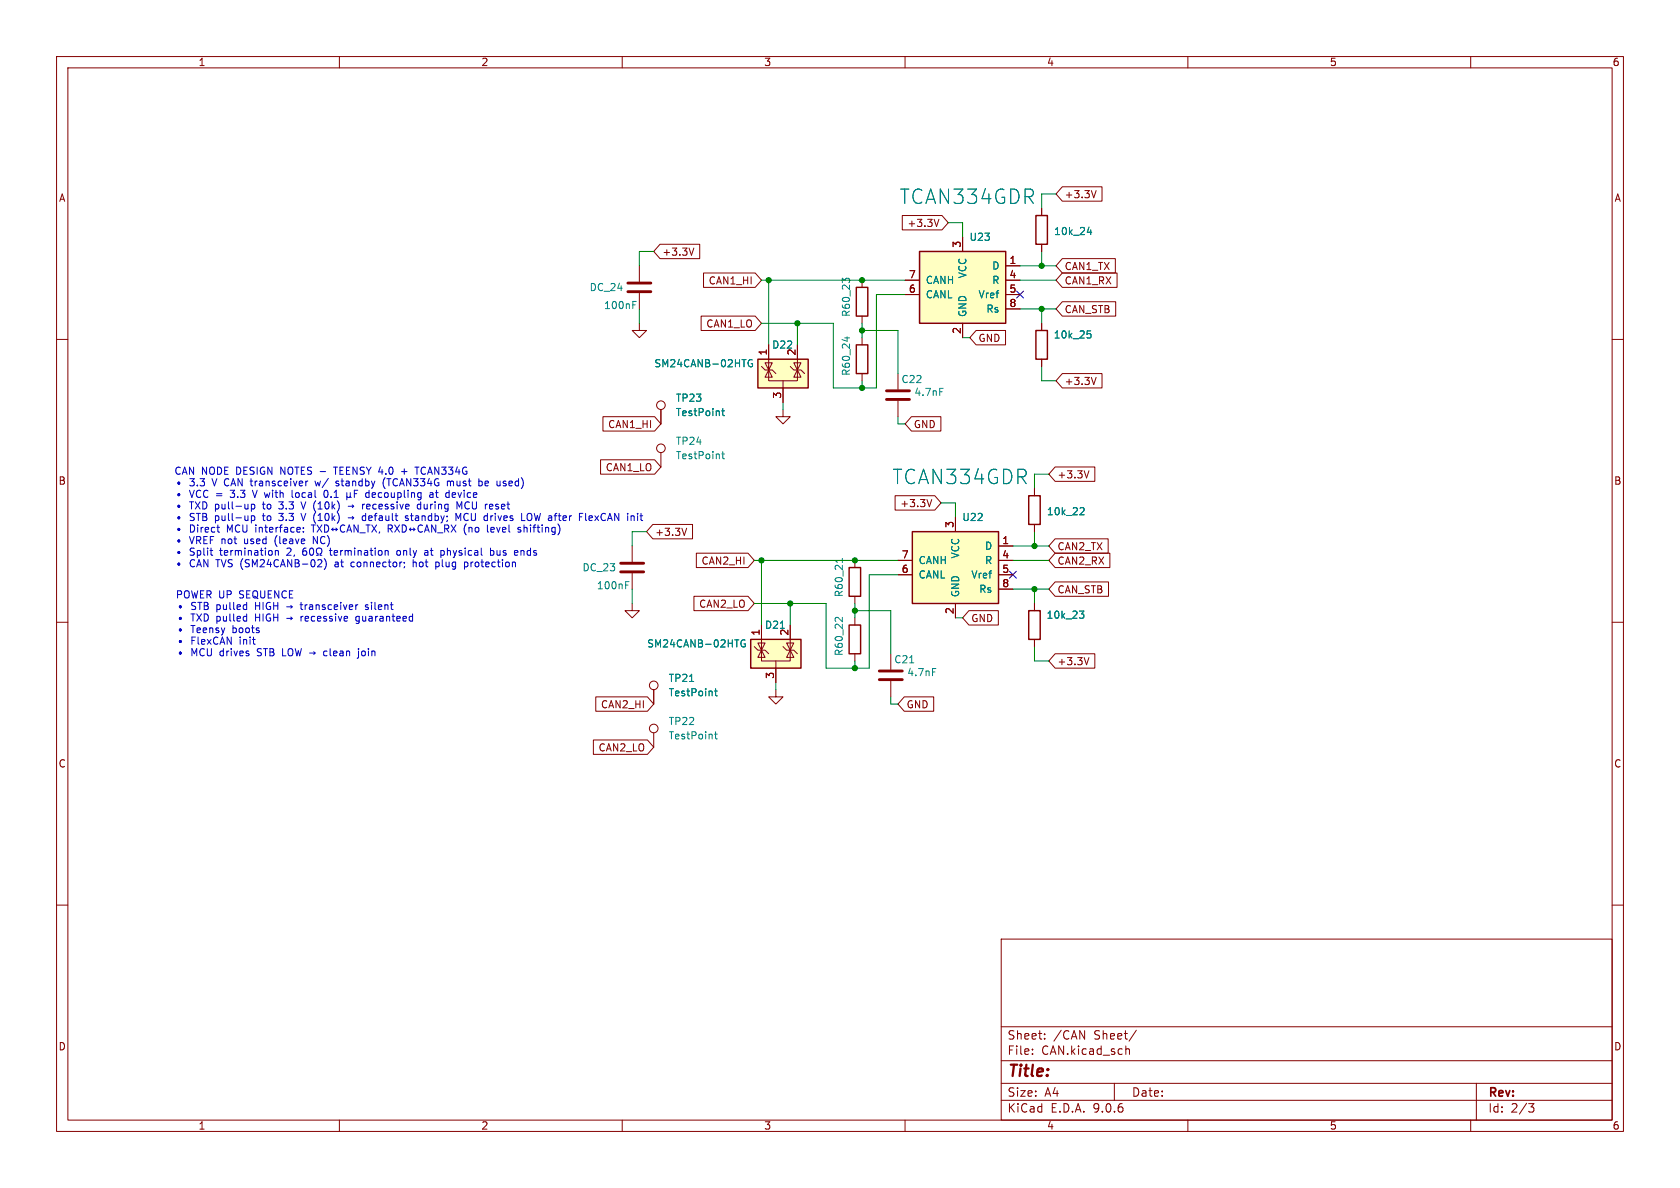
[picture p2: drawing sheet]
<svg xmlns="http://www.w3.org/2000/svg" width="297mm" height="210mm" viewBox="0 0 297 210" stroke-linecap="round" stroke-linejoin="round" font-family="sans-serif">
<g fill="none" stroke="#840000" stroke-width=".18">
<path d="M10 10h277v190h-277zM12 12h273v186h-273zM60 10v2M110 10v2M160 10v2M210 10v2M260 10v2M184.1 36.8v1.3M113 47v2.8M113 51.8v2.8M152.4 49.5v1.3M152.4 55.9v1.3"/>
<path d="M152.4 59.7v1.3M184.1 43.2v1.3M184.1 57.2v1.2M10 60h2M138.4 72.4v1.3h-1.2l1.2 1.2 1.3-1.2h-1.3M152.4 66v1.3M184.1 63.5v1.3M285 60h2M111.8 96.5v2.8M151.1 99.1v1.2M10 110h2M111.8 106.7v1.3h-1.3l1.3 1.2 1.2-1.2h-1.2"/>
<path d="M111.8 101.3v2.8M151.1 105.4v1.3M151.1 109.2v1.3M151.1 115.6v1.2M285 110h2M137.2 121.9v1.3h-1.3l1.3 1.3 1.2-1.3h-1.2M10 160h2M177 166h108v32h-108zM285 160h2M60 198v2M110 198v2M160 198v2"/>
<path d="M177 194.5h108M177 191.5h108M177 187.5h108M177 181.5h108M182.5 186.3v.1M182.5 185.5v.1M184.7 183.6v.1M184.7 182.8v.1M197 191.5v3M199 184.9v1.5M199 185.5l.2-.1 .4 .1 .1 .9M200.9 182.1l-1.3 2"/>
<path d="M210 198v2M260 198v2M261 191.5v6.5M270.2 195.1h1l-.5 .6 .4 .1 .1 .5-.3 .3h-.4"/>
</g>
<path d="M111 50h4.1M111 51.6h4.1M109.7 99.6h4.1M109.7 101.1h4.1" fill="none" stroke="#840000" stroke-width=".51"/>
<g fill="none" stroke="#008484" stroke-width=".18">
<path d="M111.9 53.9h.4M111.9 53.3h.6M149.3 59.7h.9M149.4 49.6l-.5-.4v.8M149.4 49.4l.2-.2h.3l.3 .2M149.8 59.5v.8M192.2 41.1h.8M192.2 58.5h.6M192.3 59h.3l.3 .2-.1 .5-.5 .1M192.8 40.6v.9M148.9 98.7v.7M148.9 99.1h-1.3l.2 .1"/>
<path d="M110.6 103.4h.4M110.6 102.8h.6M148.9 109.1v.8l-.7-.7-.3-.1-.3 .3"/>
</g>
<path d="M183.1 38.1h2.1v5.1h-2.1zM151.4 50.8h2v5.1h-2zM183.1 58.4h2.1v5.1h-2.1zM151.4 61h2v5h-2zM150.1 110.5h2v5.1h-2zM150.1 100.3h2v5.1h-2z" fill="none" stroke="#840000" stroke-width=".25"/>
<path d="M162.6 44.5h15.2v12.7h-15.2z" fill="#ffffc2"/>
<path d="M162.6 44.5h15.2v12.7h-15.2z" fill="none" stroke="#840000" stroke-width=".25"/>
<g fill="none" stroke="#840000" stroke-width=".18">
<path d="M160 49.5h2.6M160 52.1h2.6M170.2 41.9v2.6M170.2 57.2v2.5M177.8 47h2.5M177.8 49.5h2.5M177.8 52.1h2.5M177.8 54.6h2.5M116.8 72.4v2.5"/>
<circle cx="116.8" cy="71.6" r=".76"/>
</g>
<path d="M127.6 72.6h.5M127.8 72.2v1.1l.3 .2" fill="none" stroke="#008484" stroke-width=".18"/>
<path d="M134 63.5h8.9v5.1h-8.9z" fill="#ffffc2"/>
<path d="M134 63.5h8.9v5.1h-8.9zM181.9 108h2v5h-2z" fill="none" stroke="#840000" stroke-width=".25"/>
<g fill="none" stroke="#840000" stroke-width=".18">
<path d="M134.6 64.8l.7 .6h1.2l.7 .6M135.9 65.4v1.9h5.1v-1.9M135.9 65.4l.6 1.3h-1.2zM135.9 64.8v.6l.6-1.3h-1.2l.6 1.3M135.9 61v4.4M138.4 67.3v3.8M139.7 64.8l.6 .6h1.3l.6 .6M140.3 64.1h1.3l-.6 1.3zM141 65.4l.6 1.3h-1.3zM141 61v4.4M157.5 115.6v2.8M182.9 106.7v1.3"/>
<path d="M182.9 113v1.3M157.5 120.4v2.8"/>
</g>
<path d="M133 63.6a.59 .59 0 0 0-.8 .6 .59 .59 0 0 0 .8 .6v-.5h-.2M160.8 117.2h.7M164.9 118.2h.6M190.8 108h.8l-.4 .5 .4 .1v.4l-.2 .3h-.4" fill="none" stroke="#008484" stroke-width=".18"/>
<path d="M155.4 118.6h4.1M155.4 120.1h4.1" fill="none" stroke="#840000" stroke-width=".51"/>
<path d="M161.3 94h15.2v12.7h-15.2z" fill="#ffffc2"/>
<path d="M161.3 94h15.2v12.7h-15.2z" fill="none" stroke="#840000" stroke-width=".25"/>
<g fill="none" stroke="#840000" stroke-width=".18">
<path d="M158.7 66v2.8M158.7 70.9v2.8M116.8 80v2.6M158.7 99.1h2.6M168.9 91.4v2.6M176.5 96.5h2.6M176.5 99.1h2.6M158.7 101.6h2.6M168.9 106.7v2.5M176.5 101.6h2.6M176.5 104.1h2.6M115.6 121.9v2.6"/>
<path d="M115.6 129.5v2.6"/>
<circle cx="116.8" cy="79.2" r=".76"/>
<circle cx="115.6" cy="121.2" r=".76"/>
<circle cx="115.6" cy="128.8" r=".76"/>
</g>
<path d="M156.7 69.1h4.1M156.7 70.6h4.1" fill="none" stroke="#840000" stroke-width=".51"/>
<path d="M127.8 79.8v1.1l.3 .2M166.1 68.7h.6M127.6 80.3h.5M121.9 120.5h.7M126.3 129.8h.5M126.3 122.2h.5M126.5 121.7v1.1l.3 .2M126.5 129.4v1l.3 .2" fill="none" stroke="#008484" stroke-width=".18"/>
<path d="M132.7 113h8.9v5.1h-8.9z" fill="#ffffc2"/>
<path d="M181.9 87.6h2v5.1h-2zM132.7 113h8.9v5.1h-8.9z" fill="none" stroke="#840000" stroke-width=".25"/>
<g fill="none" stroke="#840000" stroke-width=".18">
<path d="M159.5 38.1h7l1.1 1.3-1.1 1.2h-7zM166 38.8l-.4 1.2M184.1 36.8v1.3M187.8 33h7v2.6h-7l-1.1-1.3zM193.8 33.7l-.4 1.3M113 57.2v1.2h-1.2l1.2 1.3 1.3-1.3h-1.3M116.7 43.2h7v2.5h-7l-1.1-1.2zM122.7 43.9l-.5 1.2M123.9 55.9h9.6l1.1 1.3-1.1 1.2h-9.6zM124.4 48.3h9.1l1.1 1.2-1.1 1.3h-9.1zM160 49.5h2.6M160 52.1h2.6"/>
<path d="M170.2 41.9v2.6M170.2 57.2v2.5M172.6 58.4h5.2v2.6h-5.2l-1.2-1.3zM177.8 47h2.5M177.8 49.5h2.5M177.8 52.1h2.5M177.8 54.6h2.5M184.1 43.2v1.3M184.1 57.2v1.2M187.8 53.3h9.4v2.6h-9.4l-1.1-1.3zM187.8 48.3h9.7v2.5h-9.7l-1.1-1.3zM187.8 45.7h9.4v2.6h-9.4l-1.1-1.3z"/>
<path d="M106.6 73.7h9.1l1.1 1.2-1.1 1.3h-9.1zM116.8 72.4v2.5M135.9 61v2.5M138.4 68.6v2.5M141 61v2.5M161.1 73.7h5.2v2.5h-5.2l-1.1-1.3zM184.1 63.5v1.3M187.8 66h7v2.6h-7l-1.1-1.3zM193.8 66.7l-.4 1.3M106.2 81.3h9.5l1.1 1.3-1.1 1.2h-9.5zM115.4 92.7h7v2.6h-7l-1.1-1.3zM121.4 93.4l-.4 1.3"/>
<path d="M123.1 97.8h9.1l1.1 1.3-1.1 1.2h-9.1zM158.2 87.6h7.1l1.1 1.3-1.1 1.3h-7.1zM158.7 99.1h2.6M164.7 88.3l-.4 1.3M168.9 91.4v2.6M176.5 96.5h2.6M176.5 99.1h2.6M182.9 86.4v1.2M182.9 92.7v1.3M186.5 97.8h9.7v2.5h-9.7l-1.1-1.2zM186.5 95.2h9.4v2.6h-9.4l-1.1-1.3zM186.5 82.5h7.1v2.6h-7.1l-1.1-1.3z"/>
<path d="M192.5 83.2l-.4 1.3M122.7 105.4h9.5l1.1 1.3-1.1 1.3h-9.5zM133.3 114.3l.7 .6h1.3l.6 .7M134.6 114.9v1.9h5.1v-1.9M134.6 114.9l.7 1.3h-1.3zM134.6 114.3v.6l.7-1.2h-1.3l.6 1.2M134.6 110.5v4.4M137.2 116.8v3.9M138.4 114.3l.7 .6h1.2l.7 .7M139.1 113.7h1.2l-.6 1.2zM139.7 114.9l.6 1.3h-1.2zM139.7 110.5v4.4"/>
<path d="M158.7 101.6h2.6M168.9 106.7v2.5M171.3 107.9h5.2v2.6h-5.2l-1.1-1.3zM176.5 101.6h2.6M176.5 104.1h2.6M182.9 106.7v1.3M182.9 113v1.3M186.5 102.9h9.5v2.5h-9.5l-1.1-1.3zM186.5 115.6h7.1v2.5h-7.1l-1.1-1.3zM192.5 116.2l-.4 1.3M104.9 130.8h9.6l1.1 1.3-1.1 1.3h-9.6zM105.3 123.2h9.2l1.1 1.3-1.1 1.2h-9.2z"/>
<path d="M115.6 121.9v2.6M159.9 123.2h5.2v2.5h-5.2l-1.2-1.2z"/>
</g>
<g fill="none" stroke="#008484" stroke-width=".18">
<path d="M192.2 41.1h.8M192.2 58.5h.6M192.3 59h.3l.3 .2-.1 .5-.5 .1M192.8 40.6v.9M127.6 72.6h.5M127.8 72.2v1.1l.3 .2M133 63.6a.59 .59 0 0 0-.8 .6 .59 .59 0 0 0 .8 .6v-.5h-.2M191.1 89.7l.4 .1 .2 .3-.8 .9h.8M131.7 113.2a.59 .59 0 0 0-.7 .5 .59 .59 0 0 0 .7 .6l.1-.5h-.3M190.8 108h.8l-.4 .5 .4 .1v.4l-.2 .3h-.4M121.9 120.5h.7M126.3 122.2h.5"/>
<path d="M126.5 121.7v1.1l.3 .2"/>
</g>
<g fill="none" stroke="#008400" stroke-width=".18">
<path d="M167.6 39.4h2.6v2.5M186.7 34.3h-2.6v2.5M113 54.6v2.6M115.6 44.5h-2.6v2.5M134.6 49.5h25.4M135.9 49.5v11.5M141 57.2v3.8M152.4 57.2v2.5M152.4 58.4h6.3v7.6M160 52.1h-5.1v16.5h-7.6v-11.4h-12.7M170.2 59.7h1.2M180.3 49.5h6.4"/>
<path d="M180.3 47h6.4M180.3 54.6h6.4M184.1 44.5v2.5M184.1 54.6v2.6M138.4 71.1v1.3M152.4 67.3v1.3M158.7 73.7v1.2h1.3M184.1 64.8v2.5h2.6M114.3 94h-2.5v2.5M133.3 99.1h25.4M134.6 99.1v11.4M166.4 88.9h2.5v2.5"/>
<path d="M179.1 99.1h6.3M179.1 96.5h6.3M182.9 94v2.5M185.4 83.8h-2.5v2.6M111.8 104.1v2.6M139.7 106.7v3.8M151.1 108h6.4v7.6M151.1 106.7v2.5M151.1 116.8v1.3M158.7 101.6h-5v16.5h-7.7v-11.4h-12.7M168.9 109.2h1.3M179.1 104.1h6.3"/>
<path d="M182.9 104.1v2.6M182.9 114.3v2.5h2.5M137.2 120.7v1.2M157.5 123.2v1.3h1.2"/>
</g>
<path d="M179.7 51.5l1.2 1.2M180.9 51.5l-1.2 1.2M178.5 101l1.2 1.2M179.7 101l-1.2 1.2" fill="none" stroke="#000084" stroke-width=".18"/>
<g fill="none" stroke="#0000c2" stroke-width=".18">
<path d="M37.5 98.2h.1M38.6 94l.2 .1M44.4 89.1v1.3M44.4 91.2v1.2M44.4 89.2l.4-.1 .2 .3-.1 .5h-.5M44.4 91.2h.4l.2 .2-.1 .6h-.5M44.6 86.7l.4 1.2M48.7 97.3v.9M48.7 97.4h.1M49.2 97.4v.8M51.6 86.7v1.1l.2 .1M53.2 88.7l.4 1.3"/>
<path d="M53.2 90.8l.4 1.2M53.6 97.2l-.1 .7 .3 .3 .3-.1 .1-.2v-.3l-.2-.2M53.6 93.9v.2M53.6 93.3v.1M53.8 97.4l-.3 .2M54.4 85l-.3 .3M54.8 97l.2-.1a.68 .68 0 0 1 .5 .6 .68 .68 0 0 1-.5 .7l-.2-.2-.1-.3zM55.4 96.1v-1.3l.7 1.3M55.4 92.8v1.3M55.7 85l.2 .9M55.9 97.3l.1 .4 .2 .2v.3h-.3M56.1 92.8l.8 1.3"/>
<path d="M56.4 98.9l.4 .1 .1 .3-.8 .9h.8M56.9 97.3l-.1 .4-.2 .2v.3h.3M56.9 92.8l-.8 1.3M57.3 98.8a1.46 1.46 0 0 1 0 1.9M57.4 86.8a.69 .69 0 0 0 .3 1.1h.1M57.4 92.8v1.3l.6-.2 .1-.4-.1-.4M58.4 96.9l.1 1.2M58.7 93.6h.9M58.7 93.6l.2 .2M58.9 93.3l-.2 .3M59 82.6h.7M59.4 93.3l.2 .3"/>
<path d="M59.4 85.8l.3 .1M59.6 93.6l-.2 .2M59.7 85l-.3 .2v.2l.3 .1M60.2 93.1a.57 .57 0 0 0 0 .7 .57 .57 0 0 0 .8 .1M60.7 92.8l.3 .1M61.3 87.8l.2 .1h.2l.2-.1M61.3 87.1v1.3M61.3 94.1l.4-1.3 .5 1.3M61.4 93.7h.6M61.6 89.5h.9M61.6 91.5h.9M61.9 87.8l.2 .1"/>
<path d="M61.9 87.1v.7M62.3 99.4l-.3 .2v.4l.3 .2M62.6 87.3h.5M62.6 86.7v1.2M63.3 92.8v1.3l-.7-1.3v1.3M63.6 94.2h1M64.8 87.1l-.2 .2 .1 .5 .2 .1h.3M65.1 92.8v1.3M65.2 86.7v1.2M65.7 92.8l.9 1.3M66.6 92.8l-.9 1.3M67.1 94l-.1 .2"/>
<path d="M67.9 84.7a1.47 1.47 0 0 0 .2 1.7M68.3 97.3l.3 .2v.7M68.6 92.8v1.3M68.9 93.5l.5 .6M69.4 93.2l-.3 .3h-.5M69.8 92.8l.8 1.3M70.6 97.3l-.3 .1-.2 .2 .1 .4 .4 .2M70.6 92.8l-.8 1.3M71 83.4h1M71.1 92.8a.64 .64 0 0 1 .7 .6 .64 .64 0 0 1-.7 .7zM71.5 99.4v.1M71.7 91.2v.3l.4 .2 .1 .1-.2 .2h-.3"/>
<path d="M72.4 93.6h.9M72.4 93.6l.2 .2M72.6 93.3l-.2 .3M73 98.9v1.3M73.1 99.4l-.1 .1M73.1 93.3l.2 .3M73.3 82.6h.8M73.3 93.6l-.2 .2M73.7 82.6v1.2M73.9 89.2l-.1 .2v.5l.2 .1 .4-.1M74 93.1a.57 .57 0 0 0 0 .7 .57 .57 0 0 0 .7 .1M74.4 88.7v1.3"/>
<path d="M75 94.1l.5-1.3 .4 1.3M75.1 97.4h.5M75.2 93.7h.6M75.6 97.6l-.4 .1-.2 .2 .2 .3 .4-.1M76.5 87.1l.1 .8M76.6 87.4l-.5 .1-.2 .1 .2 .3h.5M77 99.4v1.2M77 99.4h.4l.2 .1M77 92.8v1.3l-.7-1.3v1.3M77.3 94.2h1M78.1 97.3l.3 .1 .1 .2v.4l-.4 .2M78.6 92.8v1.3"/>
<path d="M78.9 93.5l.4 .6M79.1 85.2l.4-.2 .1 .2M79.1 85v.9M79.3 93.2l-.2 .3h-.5M79.6 85.2v.7M79.8 92.8l.8 1.3M79.8 85l-.2 .2M80.4 87.1h-.3l-.2 .2 .1 .6h.4M80.5 87.4l-.6 .1M80.6 92v-1.2l.4 .9 .5-.9v1.2M80.6 92.8l-.8 1.3M80.8 90v-1.3l.4 .9 .4-.9v1.3"/>
<path d="M82.1 99.4v1.2M82.2 92.9a1.47 1.47 0 0 0 .2 1.7M82.6 99.4l.1 .2v.5l-.2 .1-.4-.1M84.7 85.1l.3-.1 .3 .3-.2 .5h-.4M86.2 92.8v1.1l.2 .2M86.7 97.4l.4-.1 .2 .3-.1 .5h-.5M86.7 96.9v1.3M86.8 93.6l.6-.1-.1-.2-.3-.1-.2 .2v.6h.5M87.8 93.2l.3 .9 .3-.9M88.8 93.6l.6-.1v-.2l-.4-.1-.2 .2 .1 .6h.5M89 85.8l.1 .1M89 85.1v.3"/>
<path d="M90 92.8v1.1l.2 .2M91.5 97.4l.1 .2-.7 .1M92 93.3l-.3-.1-.1 .2v.2l.4 .1v.3h-.4M92.2 92h.6M93.8 90.8h-.1a.43 .43 0 0 0-.5 .4v.4a.42 .42 0 0 0 .2 .4 .42 .42 0 0 0 .4 0M103.5 90.8v1l.2 .2M104.6 91.2h-.3l-.2 .2 .1 .6h.4M104.7 91.5l-.6 .1M112.7 90.8v.1M112.7 91.2v.8M43.5 106.9l.1 .1M43.5 109h.1"/>
<path d="M43.6 106.5v1.3M43.6 108.5v1.3M43.6 107.7l-.1 .1M43.6 109.7l-.1 .1M63 110.2h.3M63.3 106.9l-.3 .1M63.4 114.7v.1M63.4 115.1v1.1l-.3 .2M63.4 109h-.4l-.1 .2 .1 .5 .4 .1M64.6 107.7l.4 .1M65 106.9l-.4 .2 .1 .2h.3M71.5 100.1l-.1 .3"/>
<path d="M77.6 100.1l-.2 .1-.4-.1"/>
</g>
<g fill="#008400" stroke="#008400" stroke-width=".18">
<circle cx="135.9" cy="49.5" r=".46"/>
<circle cx="134.6" cy="99.1" r=".46"/>
<circle cx="139.7" cy="106.7" r=".46"/>
<circle cx="184.1" cy="54.6" r=".46"/>
<circle cx="152.4" cy="58.4" r=".46"/>
<circle cx="184.1" cy="47" r=".46"/>
<circle cx="182.9" cy="104.1" r=".46"/>
<circle cx="182.9" cy="96.5" r=".46"/>
<circle cx="152.4" cy="68.6" r=".46"/>
<circle cx="152.4" cy="49.5" r=".46"/>
<circle cx="141" cy="57.2" r=".46"/>
<circle cx="151.1" cy="118.1" r=".46"/>
<circle cx="151.1" cy="99.1" r=".46"/>
<circle cx="151.1" cy="108" r=".46"/>
</g>
<g font-size="3.5" fill="#008484">
<text x="159" y="36.3">TCAN334GDR</text>
<text x="157.7" y="85.8">TCAN334GDR</text>
</g>
<text font-size="2.8" fill="#840000" x="178" y="190.9">Title:</text>
<g font-size="2.1" fill="#840000">
<text x="178" y="184">Sheet:</text>
<text x="186.2" y="184">/CAN</text>
<text x="193.5" y="184">Sheet/</text>
<text x="178" y="186.7">File:</text>
<text x="184.1" y="186.7">CAN.kicad_sch</text>
<text x="178" y="196.9">KiCad</text>
<text x="178" y="194.1">Size:</text>
<text x="184.7" y="194.1">A4</text>
<text x="185.7" y="196.9">E.D.A.</text>
<text x="193.3" y="196.9">9.0.6</text>
<text x="200" y="194.1">Date:</text>
<text x="263" y="194.3">Rev:</text>
<text x="263" y="196.9">Id:</text>
<text x="267.1" y="196.9">2/3</text>
</g>
<g font-size="1.8" fill="#840000">
<text x="35" y="11.9">1</text>
<text x="85" y="11.9">2</text>
<text x="135" y="11.9">3</text>
<text x="185" y="11.9">4</text>
<text x="235" y="11.9">5</text>
<text x="285" y="11.9">6</text>
<text x="10.3" y="35.9">A</text>
<text x="188.1" y="35.2">+3.3V</text>
<text x="285.3" y="35.9">A</text>
<text x="160.3" y="40.3">+3.3V</text>
<text x="117" y="45.4">+3.3V</text>
<text x="169.9" y="43.9" transform="rotate(-90 169.9 43.9)">3</text>
<text x="178.4" y="46.7">1</text>
<text x="188.1" y="47.9">CAN1_TX</text>
<text x="125.2" y="50.5">CAN1_HI</text>
<text x="160.6" y="49.3">7</text>
<text x="160.6" y="51.8">6</text>
<text x="178.4" y="49.3">4</text>
<text x="178.4" y="51.8">5</text>
<text x="188.1" y="50.5">CAN1_RX</text>
<text x="124.8" y="58.1">CAN1_LO</text>
<text x="169.9" y="59.1" transform="rotate(-90 169.9 59.1)">2</text>
<text x="178.4" y="54.4">8</text>
<text x="188.1" y="55.6">CAN_STB</text>
<text x="135.6" y="62.9" transform="rotate(-90 135.6 62.9)">1</text>
<text x="140.7" y="62.9" transform="rotate(-90 140.7 62.9)">2</text>
<text x="172.9" y="60.6">GND</text>
<text x="138.2" y="70.6" transform="rotate(-90 138.2 70.6)">3</text>
<text x="188.1" y="68.3">+3.3V</text>
<text x="107.4" y="75.9">CAN1_HI</text>
<text x="161.4" y="75.9">GND</text>
<text x="107" y="83.5">CAN1_LO</text>
<text x="10.3" y="85.9">B</text>
<text x="159.1" y="89.9">+3.3V</text>
<text x="186.8" y="84.8">+3.3V</text>
<text x="285.3" y="85.9">B</text>
<text x="115.7" y="94.9">+3.3V</text>
<text x="168.7" y="93.4" transform="rotate(-90 168.7 93.4)">3</text>
<text x="123.9" y="100">CAN2_HI</text>
<text x="159.3" y="98.8">7</text>
<text x="159.3" y="101.3">6</text>
<text x="177.1" y="96.3">1</text>
<text x="177.1" y="98.8">4</text>
<text x="177.1" y="101.3">5</text>
<text x="186.8" y="100">CAN2_RX</text>
<text x="186.8" y="97.5">CAN2_TX</text>
<text x="123.5" y="107.6">CAN2_LO</text>
<text x="177.1" y="103.9">8</text>
<text x="186.8" y="105.1">CAN_STB</text>
<text x="134.4" y="112.5" transform="rotate(-90 134.4 112.5)">1</text>
<text x="139.4" y="112.5" transform="rotate(-90 139.4 112.5)">2</text>
<text x="168.7" y="108.7" transform="rotate(-90 168.7 108.7)">2</text>
<text x="171.6" y="110.2">GND</text>
<text x="186.8" y="117.8">+3.3V</text>
<text x="106.1" y="125.4">CAN2_HI</text>
<text x="136.9" y="120.1" transform="rotate(-90 136.9 120.1)">3</text>
<text x="160.2" y="125.4">GND</text>
<text x="10.3" y="135.9">C</text>
<text x="105.7" y="133">CAN2_LO</text>
<text x="285.3" y="135.9">C</text>
<text x="10.3" y="185.9">D</text>
<text x="285.3" y="185.9">D</text>
<text x="35" y="199.9">1</text>
<text x="85" y="199.9">2</text>
<text x="135" y="199.9">3</text>
<text x="185" y="199.9">4</text>
<text x="235" y="199.9">5</text>
<text x="285" y="199.9">6</text>
</g>
<g font-size="1.8" fill="#008484">
<text x="186.2" y="41.8">10k_24</text>
<text x="171.3" y="42.8">U23</text>
<text x="175.3" y="47.9">D</text>
<text x="104.1" y="51.7">DC_24</text>
<text x="163.6" y="50.4">CANH</text>
<text x="163.6" y="52.9">CANL</text>
<text x="171" y="49.3" transform="rotate(-90 171 49.3)">VCC</text>
<text x="172.9" y="52.9">Vref</text>
<text x="175.3" y="50.4">R</text>
<text x="106.7" y="54.8">100nF</text>
<text x="150.5" y="56.1" transform="rotate(-90 150.5 56.1)">R60_23</text>
<text x="171" y="56.1" transform="rotate(-90 171 56.1)">GND</text>
<text x="174.3" y="55.5">Rs</text>
<text x="115.6" y="65.1">SM24CANB-02HTG</text>
<text x="136.4" y="61.8">D22</text>
<text x="186.2" y="60">10k_25</text>
<text x="119.4" y="71.2">TP23</text>
<text x="150.5" y="66.5" transform="rotate(-90 150.5 66.5)">R60_24</text>
<text x="159.3" y="67.9">C22</text>
<text x="161.6" y="70.2">4.7nF</text>
<text x="119.4" y="73.8">TestPoint</text>
<text x="119.4" y="81.4">TestPoint</text>
<text x="119.4" y="78.8">TP24</text>
<text x="170" y="92.3">U22</text>
<text x="185" y="91.3">10k_22</text>
<text x="102.9" y="101.2">DC_23</text>
<text x="162.3" y="99.9">CANH</text>
<text x="169.8" y="98.8" transform="rotate(-90 169.8 98.8)">VCC</text>
<text x="174" y="97.4">D</text>
<text x="174" y="99.9">R</text>
<text x="105.4" y="104.4">100nF</text>
<text x="149.2" y="105.7" transform="rotate(-90 149.2 105.7)">R60_21</text>
<text x="162.3" y="102.5">CANL</text>
<text x="169.8" y="105.7" transform="rotate(-90 169.8 105.7)">GND</text>
<text x="171.6" y="102.5">Vref</text>
<text x="173" y="105">Rs</text>
<text x="135.1" y="111.4">D21</text>
<text x="184.9" y="109.6">10k_23</text>
<text x="114.3" y="114.7">SM24CANB-02HTG</text>
<text x="149.2" y="116.1" transform="rotate(-90 149.2 116.1)">R60_22</text>
<text x="158" y="117.4">C21</text>
<text x="160.3" y="119.7">4.7nF</text>
<text x="118.1" y="123.3">TestPoint</text>
<text x="118.1" y="120.8">TP21</text>
<text x="118.1" y="130.9">TestPoint</text>
<text x="118.1" y="128.4">TP22</text>
</g>
<g font-size="1.8" fill="#0000c2">
<text x="30.7" y="84.1">CAN NODE DESIGN NOTES -</text>
<text x="30.7" y="86.2">þÿ &quot;3.3</text>
<text x="30.7" y="88.2">þÿ &quot;VCC =</text>
<text x="37.7" y="86.2">V CAN transceiver</text>
<text x="41" y="88.2">3.3</text>
<text x="45.2" y="88.2">V with</text>
<text x="52.5" y="88.2">local</text>
<text x="56.4" y="86.2">w/</text>
<text x="58.3" y="88.2">0.1</text>
<text x="59.8" y="84.1">TEENSY 4.0</text>
<text x="60.3" y="86.2">standby</text>
<text x="66.1" y="88.2">decoupling</text>
<text x="68.7" y="86.2">(TCAN334G</text>
<text x="72" y="84.1">+</text>
<text x="74.8" y="84.1">TCAN334G</text>
<text x="77.6" y="88.2">at</text>
<text x="80.3" y="86.2">must</text>
<text x="80.7" y="88.2">device</text>
<text x="86.1" y="86.2">be</text>
<text x="89.5" y="86.2">used)</text>
<text x="30.7" y="90.3">þÿ &quot;TXD pull-up</text>
<text x="30.7" y="92.3">þÿ &quot;STB pull-up</text>
<text x="30.7" y="94.4">þÿ &quot;Direct</text>
<text x="40.2" y="94.4">MCU interface:</text>
<text x="46.8" y="90.3">to</text>
<text x="46.8" y="92.3">to</text>
<text x="49.8" y="90.3">3.3</text>
<text x="49.8" y="92.3">3.3</text>
<text x="54" y="90.3">V (10k)</text>
<text x="54" y="92.3">V (10k)</text>
<text x="62.6" y="90.3">þÿ!’recessive</text>
<text x="62.6" y="92.3">þÿ!’default</text>
<text x="73.1" y="92.3">standby;</text>
<text x="75.3" y="90.3">during</text>
<text x="82.2" y="92.3">MCU drives</text>
<text x="82.4" y="90.3">MCU reset</text>
<text x="82.9" y="94.4">(no</text>
<text x="92.8" y="94.4">shifting)</text>
<text x="94.3" y="92.3">LOW after</text>
<text x="104.9" y="92.3">FlexCAN</text>
<text x="113.6" y="92.3">init</text>
<text x="30.7" y="96.4">þÿ &quot;VREF not</text>
<text x="30.7" y="98.4">þÿ &quot;Split</text>
<text x="30.7" y="100.5">þÿ &quot;CAN TVS (SM24CANB-02)</text>
<text x="39" y="98.4">termination</text>
<text x="43.4" y="96.4">used</text>
<text x="49" y="96.4">(leave</text>
<text x="51" y="98.4">2,</text>
<text x="56" y="96.4">NC)</text>
<text x="59" y="98.4">termination</text>
<text x="59.7" y="100.5">at</text>
<text x="62.7" y="100.5">connector;</text>
<text x="71" y="98.4">only</text>
<text x="73.9" y="100.5">hot</text>
<text x="76.1" y="98.4">at</text>
<text x="78.1" y="100.5">plug</text>
<text x="79.2" y="98.4">physical</text>
<text x="83.3" y="100.5">protection</text>
<text x="88.1" y="98.4">bus</text>
<text x="92.6" y="98.4">ends</text>
<text x="31" y="106">POWER UP</text>
<text x="42.4" y="106">SEQUENCE</text>
<text x="31" y="108">þÿ &quot;STB pulled</text>
<text x="31" y="110.1">þÿ &quot;TXD pulled</text>
<text x="31" y="112.1">þÿ &quot;Teensy</text>
<text x="41.2" y="112.1">boots</text>
<text x="45.4" y="108">HIGH</text>
<text x="45.4" y="110.1">HIGH</text>
<text x="51.1" y="108">þÿ!’transceiver</text>
<text x="51.1" y="110.1">þÿ!’recessive</text>
<text x="63.8" y="110.1">guaranteed</text>
<text x="65.5" y="108">silent</text>
<text x="31" y="114.2">þÿ &quot;FlexCAN</text>
<text x="31" y="116.2">þÿ &quot;MCU drives</text>
<text x="42.5" y="114.2">init</text>
<text x="45.7" y="116.2">STB LOW þÿ!’clean</text>
<text x="64.4" y="116.2">join</text>
</g>
</svg>
